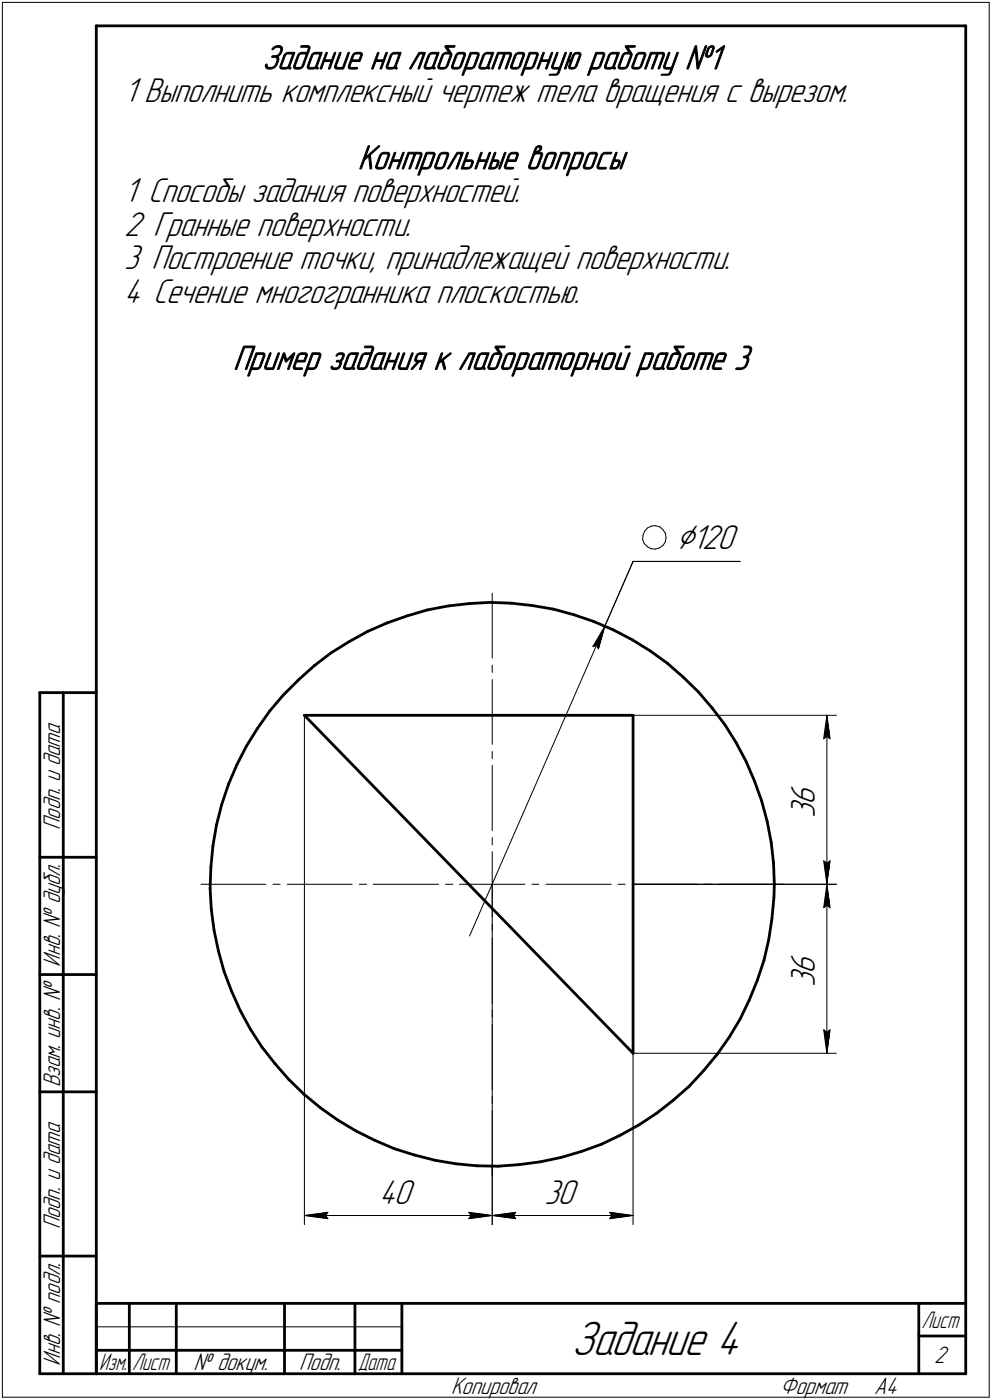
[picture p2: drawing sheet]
<svg xmlns="http://www.w3.org/2000/svg" width="211mm" height="298mm" viewBox="0 0 211 298" stroke-linecap="round" stroke-linejoin="round" font-family="sans-serif">
<g fill="#fff" stroke="#fff" stroke-width=".21">
<path d="M55.8 9.2h98.9zM55.8 9.3h98.9zM55.8 9.4h98.9zM55.8 9.5h98.9zM55.8 9.6h98.9zM55.8 9.7h98.9zM55.8 9.7h98.9zM55.8 9.8h98.9zM55.8 9.9h98.9zM55.8 10h98.9zM55.8 10.1h98.9zM55.8 10.2h98.9zM55.8 10.2h98.9zM55.8 10.3h98.9zM55.8 10.4h98.9zM55.8 10.5h98.9zM55.8 10.6h98.9zM55.8 10.7h98.9zM55.8 10.8h98.9zM55.8 10.8h98.9zM55.8 10.9h98.9zM55.8 11h98.9zM55.8 11.1h98.9zM55.8 11.2h98.9zM55.8 11.3h98.9zM55.8 11.3h98.9zM55.8 11.4h98.9zM55.8 11.5h98.9zM55.8 11.6h98.9zM55.8 11.7h98.9zM55.8 11.8h98.9zM55.8 11.9h98.9zM55.8 11.9h98.9zM55.8 12h98.9zM55.8 12.1h98.9zM55.8 12.2h98.9zM55.8 12.3h98.9zM55.8 12.4h98.9zM55.8 12.4h98.9zM55.8 12.5h98.9zM55.8 12.6h98.9zM55.8 12.7h98.9zM55.8 12.8h98.9zM55.8 12.9h98.9zM55.8 13h98.9zM55.8 13h98.9zM55.8 13.1h98.9zM55.8 13.2h98.9zM55.8 13.3h98.9zM55.8 13.4h98.9zM55.8 13.5h98.9zM55.8 13.5h98.9zM55.8 13.6h98.9zM55.8 13.7h98.9zM55.8 13.8h98.9zM55.8 13.9h98.9zM55.8 14h98.9zM55.8 14.1h98.9zM55.8 14.1h98.9zM55.8 14.2h98.9zM55.8 14.3h98.9zM55.8 14.4h98.9zM55.8 14.5h98.9zM55.8 14.6h98.9zM55.8 14.6h98.9zM55.8 14.7h98.9zM55.8 14.8h98.9zM55.8 14.9h98.9zM55.8 15h98.9zM55.8 15.1h98.9zM55.8 15.2h98.9zM55.8 15.2h98.9zM55.8 15.3h98.9zM55.8 15.4h98.9zM55.8 15.5h98.9zM55.8 15.6h98.9zM55.8 15.7h98.9zM55.8 15.7h98.9zM55.8 15.8h98.9zM55.8 15.9h98.9zM55.8 16h98.9zM55.8 16.1h98.9zM55.8 16.2h98.9z"/>
<path d="M26.4 16.3h157.7zM26.4 16.3h157.7zM26.4 16.4h157.7zM26.4 16.5h157.7zM26.4 16.6h157.7zM26.4 16.7h157.7zM26.4 16.8h157.7zM26.4 16.8h157.7zM26.4 16.9h157.7zM26.4 17h157.7zM26.4 17.1h157.7zM26.4 17.2h157.7zM26.4 17.3h157.7zM26.4 17.4h157.7zM26.4 17.4h157.7zM26.4 17.5h157.7zM26.4 17.6h157.7zM26.4 17.7h157.7zM26.4 17.8h157.7zM26.4 17.9h157.7zM26.4 17.9h157.7zM26.4 18h157.7zM26.4 18.1h157.7zM26.4 18.2h157.7zM26.4 18.3h157.7zM26.4 18.4h157.7zM26.4 18.5h157.7zM26.4 18.5h157.7zM26.4 18.6h157.7zM26.4 18.7h157.7zM26.4 18.8h157.7zM26.4 18.9h157.7zM26.4 19h157.7zM26.4 19h157.7zM26.4 19.1h157.7zM26.4 19.2h157.7zM26.4 19.3h157.7zM26.4 19.4h157.7zM26.4 19.5h157.7zM26.4 19.6h157.7zM26.4 19.6h157.7zM26.4 19.7h157.7zM26.4 19.8h157.7zM26.4 19.9h157.7zM26.4 20h157.7zM26.4 20.1h157.7zM26.4 20.2h157.7zM26.4 20.2h157.7zM26.4 20.3h157.7zM26.4 20.4h157.7zM26.4 20.5h157.7zM26.4 20.6h157.7zM26.4 20.7h157.7zM26.4 20.7h157.7zM26.4 20.8h157.7zM26.4 20.9h157.7zM26.4 21h157.7zM26.4 21.1h157.7zM26.4 21.2h157.7zM26.4 21.3h157.7zM26.4 21.3h157.7zM26.4 21.4h157.7zM26.4 21.5h157.7zM26.4 21.6h157.7zM26.4 21.7h157.7zM26.4 21.8h157.7zM26.4 21.8h157.7zM26.4 21.9h157.7zM26.4 22h157.7zM26.4 22.1h157.7zM26.4 22.2h157.7zM26.4 22.3h157.7zM26.4 22.4h157.7zM26.4 22.4h157.7zM26.4 22.5h157.7zM26.4 22.6h157.7zM26.4 22.7h157.7zM26.4 22.8h157.7zM26.4 22.9h157.7zM26.4 22.9h157.7zM26.4 23h157.7zM26.4 23.1h157.7zM26.4 23.2h157.7zM26.4 23.3h157.7z"/>
<path d="M76.2 30.5h58.2zM76.2 30.6h58.2zM76.2 30.6h58.2zM76.2 30.7h58.2zM76.2 30.8h58.2zM76.2 30.9h58.2zM76.2 31h58.2zM76.2 31.1h58.2zM76.2 31.2h58.2zM76.2 31.2h58.2zM76.2 31.3h58.2zM76.2 31.4h58.2zM76.2 31.5h58.2zM76.2 31.6h58.2zM76.2 31.7h58.2zM76.2 31.7h58.2zM76.2 31.8h58.2zM76.2 31.9h58.2zM76.2 32h58.2zM76.2 32.1h58.2zM76.2 32.2h58.2zM76.2 32.3h58.2zM76.2 32.3h58.2zM76.2 32.4h58.2zM76.2 32.5h58.2zM76.2 32.6h58.2zM76.2 32.7h58.2zM76.2 32.8h58.2zM76.2 32.9h58.2zM76.2 32.9h58.2zM76.2 33h58.2zM76.2 33.1h58.2zM76.2 33.2h58.2zM76.2 33.3h58.2zM76.2 33.4h58.2zM76.2 33.4h58.2zM76.2 33.5h58.2zM76.2 33.6h58.2zM76.2 33.7h58.2zM76.2 33.8h58.2zM76.2 33.9h58.2zM76.2 34h58.2zM76.2 34h58.2zM76.2 34.1h58.2zM76.2 34.2h58.2zM76.2 34.3h58.2zM76.2 34.4h58.2zM76.2 34.5h58.2zM76.2 34.5h58.2zM76.2 34.6h58.2zM76.2 34.7h58.2zM76.2 34.8h58.2zM76.2 34.9h58.2zM76.2 35h58.2zM76.2 35.1h58.2zM76.2 35.1h58.2zM76.2 35.2h58.2zM76.2 35.3h58.2zM76.2 35.4h58.2zM76.2 35.5h58.2zM76.2 35.6h58.2zM76.2 35.6h58.2zM76.2 35.7h58.2zM76.2 35.8h58.2zM76.2 35.9h58.2zM76.2 36h58.2zM76.2 36.1h58.2zM76.2 36.2h58.2zM76.2 36.2h58.2zM76.2 36.3h58.2zM76.2 36.4h58.2zM76.2 36.5h58.2zM76.2 36.6h58.2zM76.2 36.7h58.2zM76.2 36.7h58.2zM76.2 36.8h58.2zM76.2 36.9h58.2zM76.2 37h58.2zM76.2 37.1h58.2zM76.2 37.2h58.2zM76.2 37.3h58.2zM76.2 37.3h58.2zM76.2 37.4h58.2z"/>
<path d="M26.4 37.5h84zM26.4 37.6h84zM26.4 37.7h84zM26.4 37.8h84zM26.4 37.8h84zM26.4 37.9h84zM26.4 38h84zM26.4 38.1h84zM26.4 38.2h84zM26.4 38.3h84zM26.4 38.4h84zM26.4 38.4h84zM26.4 38.5h84zM26.4 38.6h84zM26.4 38.7h84zM26.4 38.8h84zM26.4 38.9h84zM26.4 38.9h84zM26.4 39h84zM26.4 39.1h84zM26.4 39.2h84zM26.4 39.3h84zM26.4 39.4h84zM26.4 39.5h84zM26.4 39.5h84zM26.4 39.6h84zM26.4 39.7h84zM26.4 39.8h84zM26.4 39.9h84zM26.4 40h84zM26.4 40h84zM26.4 40.1h84zM26.4 40.2h84zM26.4 40.3h84zM26.4 40.4h84zM26.4 40.5h84zM26.4 40.6h84zM26.4 40.6h84zM26.4 40.7h84zM26.4 40.8h84zM26.4 40.9h84zM26.4 41h84zM26.4 41.1h84zM26.4 41.1h84zM26.4 41.2h84zM26.4 41.3h84zM26.4 41.4h84zM26.4 41.5h84zM26.4 41.6h84zM26.4 41.7h84zM26.4 41.7h84zM26.4 41.8h84zM26.4 41.9h84zM26.4 42h84zM26.4 42.1h84zM26.4 42.2h84zM26.4 42.2h84zM26.4 42.3h84zM26.4 42.4h84zM26.4 42.5h84zM26.4 42.6h84zM26.4 42.7h84zM26.4 42.8h84zM26.4 42.8h84zM26.4 42.9h84zM26.4 43h84zM26.4 43.1h84zM26.4 43.2h84zM26.4 43.3h84zM26.4 43.3h84zM26.4 43.4h84zM26.4 43.5h84zM26.4 43.6h84zM26.4 43.7h84zM26.4 43.8h84zM26.4 43.9h84zM26.4 43.9h84zM26.4 44h84zM26.4 44.1h84zM26.4 44.2h84zM26.4 44.3h84zM26.4 44.4h84zM26.4 44.4h84zM26.4 44.5h84z"/>
<path d="M26.4 44.6h60.8zM26.4 44.7h60.8zM26.4 44.8h60.8zM26.4 44.9h60.8zM26.4 45h60.8zM26.4 45h60.8zM26.4 45.1h60.8zM26.4 45.2h60.8zM26.4 45.3h60.8zM26.4 45.4h60.8zM26.4 45.5h60.8zM26.4 45.6h60.8zM26.4 45.6h60.8zM26.4 45.7h60.8zM26.4 45.8h60.8zM26.4 45.9h60.8zM26.4 46h60.8zM26.4 46.1h60.8zM26.4 46.1h60.8zM26.4 46.2h60.8zM26.4 46.3h60.8zM26.4 46.4h60.8zM26.4 46.5h60.8zM26.4 46.6h60.8zM26.4 46.7h60.8zM26.4 46.7h60.8zM26.4 46.8h60.8zM26.4 46.9h60.8zM26.4 47h60.8zM26.4 47.1h60.8zM26.4 47.2h60.8zM26.4 47.2h60.8zM26.4 47.3h60.8zM26.4 47.4h60.8zM26.4 47.5h60.8zM26.4 47.6h60.8zM26.4 47.7h60.8zM26.4 47.8h60.8zM26.4 47.8h60.8zM26.4 47.9h60.8zM26.4 48h60.8zM26.4 48.1h60.8zM26.4 48.2h60.8zM26.4 48.3h60.8zM26.4 48.3h60.8zM26.4 48.4h60.8zM26.4 48.5h60.8zM26.4 48.6h60.8zM26.4 48.7h60.8zM26.4 48.8h60.8zM26.4 48.9h60.8zM26.4 48.9h60.8zM26.4 49h60.8zM26.4 49.1h60.8zM26.4 49.2h60.8zM26.4 49.3h60.8zM26.4 49.4h60.8zM26.4 49.4h60.8zM26.4 49.5h60.8zM26.4 49.6h60.8zM26.4 49.7h60.8zM26.4 49.8h60.8zM26.4 49.9h60.8zM26.4 50h60.8zM26.4 50h60.8zM26.4 50.1h60.8zM26.4 50.2h60.8zM26.4 50.3h60.8zM26.4 50.4h60.8zM26.4 50.5h60.8zM26.4 50.5h60.8zM26.4 50.6h60.8zM26.4 50.7h60.8zM26.4 50.8h60.8zM26.4 50.9h60.8zM26.4 51h60.8zM26.4 51.1h60.8zM26.4 51.1h60.8zM26.4 51.2h60.8zM26.4 51.3h60.8zM26.4 51.4h60.8zM26.4 51.5h60.8zM26.4 51.6h60.8zM26.4 51.6h60.8zM26.4 51.7h60.8z"/>
<path d="M26.4 51.8h128.7zM26.4 51.9h128.7zM26.4 52h128.7zM26.4 52.1h128.7zM26.4 52.2h128.7zM26.4 52.2h128.7zM26.4 52.3h128.7zM26.4 52.4h128.7zM26.4 52.5h128.7zM26.4 52.6h128.7zM26.4 52.7h128.7zM26.4 52.7h128.7zM26.4 52.8h128.7zM26.4 52.9h128.7zM26.4 53h128.7zM26.4 53.1h128.7zM26.4 53.2h128.7zM26.4 53.3h128.7zM26.4 53.3h128.7zM26.4 53.4h128.7zM26.4 53.5h128.7zM26.4 53.6h128.7zM26.4 53.7h128.7zM26.4 53.8h128.7zM26.4 53.8h128.7zM26.4 53.9h128.7zM26.4 54h128.7zM26.4 54.1h128.7zM26.4 54.2h128.7zM26.4 54.3h128.7zM26.4 54.4h128.7zM26.4 54.4h128.7zM26.4 54.5h128.7zM26.4 54.6h128.7zM26.4 54.7h128.7zM26.4 54.8h128.7zM26.4 54.9h128.7zM26.4 54.9h128.7zM26.4 55h128.7zM26.4 55.1h128.7zM26.4 55.2h128.7zM26.4 55.3h128.7zM26.4 55.4h128.7zM26.4 55.5h128.7zM26.4 55.5h128.7zM26.4 55.6h128.7zM26.4 55.7h128.7zM26.4 55.8h128.7zM26.4 55.9h128.7zM26.4 56h128.7zM26.4 56h128.7zM26.4 56.1h128.7zM26.4 56.2h128.7zM26.4 56.3h128.7zM26.4 56.4h128.7zM26.4 56.5h128.7zM26.4 56.6h128.7zM26.4 56.6h128.7zM26.4 56.7h128.7zM26.4 56.8h128.7zM26.4 56.9h128.7zM26.4 57h128.7zM26.4 57.1h128.7zM26.4 57.1h128.7zM26.4 57.2h128.7zM26.4 57.3h128.7zM26.4 57.4h128.7zM26.4 57.5h128.7zM26.4 57.6h128.7zM26.4 57.7h128.7zM26.4 57.7h128.7zM26.4 57.8h128.7zM26.4 57.9h128.7zM26.4 58h128.7zM26.4 58.1h128.7zM26.4 58.2h128.7zM26.4 58.3h128.7zM26.4 58.3h128.7zM26.4 58.4h128.7zM26.4 58.5h128.7zM26.4 58.6h128.7zM26.4 58.7h128.7zM26.4 58.8h128.7zM26.4 58.8h128.7z"/>
<path d="M26.4 58.9h96.7zM26.4 59h96.7zM26.4 59.1h96.7zM26.4 59.2h96.7zM26.4 59.3h96.7zM26.4 59.4h96.7zM26.4 59.4h96.7zM26.4 59.5h96.7zM26.4 59.6h96.7zM26.4 59.7h96.7zM26.4 59.8h96.7zM26.4 59.9h96.7zM26.4 59.9h96.7zM26.4 60h96.7zM26.4 60.1h96.7zM26.4 60.2h96.7zM26.4 60.3h96.7zM26.4 60.4h96.7zM26.4 60.5h96.7zM26.4 60.5h96.7zM26.4 60.6h96.7zM26.4 60.7h96.7zM26.4 60.8h96.7zM26.4 60.9h96.7zM26.4 61h96.7zM26.4 61h96.7zM26.4 61.1h96.7zM26.4 61.2h96.7zM26.4 61.3h96.7zM26.4 61.4h96.7zM26.4 61.5h96.7zM26.4 61.6h96.7zM26.4 61.6h96.7zM26.4 61.7h96.7zM26.4 61.8h96.7zM26.4 61.9h96.7zM26.4 62h96.7zM26.4 62.1h96.7zM26.4 62.1h96.7zM26.4 62.2h96.7zM26.4 62.3h96.7zM26.4 62.4h96.7zM26.4 62.5h96.7zM26.4 62.6h96.7zM26.4 62.7h96.7zM26.4 62.7h96.7zM26.4 62.8h96.7zM26.4 62.9h96.7zM26.4 63h96.7zM26.4 63.1h96.7zM26.4 63.2h96.7zM26.4 63.2h96.7zM26.4 63.3h96.7zM26.4 63.4h96.7zM26.4 63.5h96.7zM26.4 63.6h96.7zM26.4 63.7h96.7zM26.4 63.8h96.7zM26.4 63.8h96.7zM26.4 63.9h96.7zM26.4 64h96.7zM26.4 64.1h96.7zM26.4 64.2h96.7zM26.4 64.3h96.7zM26.4 64.3h96.7zM26.4 64.4h96.7zM26.4 64.5h96.7zM26.4 64.6h96.7zM26.4 64.7h96.7zM26.4 64.8h96.7zM26.4 64.9h96.7zM26.4 64.9h96.7zM26.4 65h96.7zM26.4 65.1h96.7zM26.4 65.2h96.7zM26.4 65.3h96.7zM26.4 65.4h96.7zM26.4 65.4h96.7zM26.4 65.5h96.7zM26.4 65.6h96.7zM26.4 65.7h96.7zM26.4 65.8h96.7zM26.4 65.9h96.7zM26.4 66h96.7z"/>
<path d="M49.6 73.2h111.3zM49.6 73.2h111.3zM49.6 73.3h111.3zM49.6 73.4h111.3zM49.6 73.5h111.3zM49.6 73.6h111.3zM49.6 73.7h111.3zM49.6 73.7h111.3zM49.6 73.8h111.3zM49.6 73.9h111.3zM49.6 74h111.3zM49.6 74.1h111.3zM49.6 74.2h111.3zM49.6 74.3h111.3zM49.6 74.3h111.3zM49.6 74.4h111.3zM49.6 74.5h111.3zM49.6 74.6h111.3zM49.6 74.7h111.3zM49.6 74.8h111.3zM49.6 74.8h111.3zM49.6 74.9h111.3zM49.6 75h111.3zM49.6 75.1h111.3zM49.6 75.2h111.3zM49.6 75.3h111.3zM49.6 75.4h111.3zM49.6 75.4h111.3zM49.6 75.5h111.3zM49.6 75.6h111.3zM49.6 75.7h111.3zM49.6 75.8h111.3zM49.6 75.9h111.3zM49.6 75.9h111.3zM49.6 76h111.3zM49.6 76.1h111.3zM49.6 76.2h111.3zM49.6 76.3h111.3zM49.6 76.4h111.3zM49.6 76.5h111.3zM49.6 76.5h111.3zM49.6 76.6h111.3zM49.6 76.7h111.3zM49.6 76.8h111.3zM49.6 76.9h111.3zM49.6 77h111.3zM49.6 77h111.3zM49.6 77.1h111.3zM49.6 77.2h111.3zM49.6 77.3h111.3zM49.6 77.4h111.3zM49.6 77.5h111.3zM49.6 77.6h111.3zM49.6 77.6h111.3zM49.6 77.7h111.3zM49.6 77.8h111.3zM49.6 77.9h111.3zM49.6 78h111.3zM49.6 78.1h111.3zM49.6 78.1h111.3zM49.6 78.2h111.3zM49.6 78.3h111.3zM49.6 78.4h111.3zM49.6 78.5h111.3zM49.6 78.6h111.3zM49.6 78.7h111.3zM49.6 78.7h111.3zM49.6 78.8h111.3zM49.6 78.9h111.3zM49.6 79h111.3zM49.6 79.1h111.3zM49.6 79.2h111.3zM49.6 79.2h111.3zM49.6 79.3h111.3zM49.6 79.4h111.3zM49.6 79.5h111.3zM49.6 79.6h111.3zM49.6 79.7h111.3zM49.6 79.8h111.3zM49.6 79.8h111.3zM49.6 79.9h111.3zM49.6 80h111.3zM49.6 80.1h111.3z"/>
<path d="M128.5 133.5h.2zM128.4 133.6h.3zM128.4 133.7h.3zM128.3 133.8h.4zM128.2 133.9h.5zM128.1 133.9h.6zM128 134h.7zM127.9 134.1h.8zM127.8 134.2h.9zM127.8 134.3h.9zM127.7 134.4h1zM127.6 134.5h1.1zM127.5 134.5h1.2zM127.3 134.6h1.4zM127.3 134.7h1.4zM127.3 134.8h1.4zM127.3 134.9h1.4zM127.2 135h1.5zM127.1 135h1.6zM127.1 135.1h1.6zM127 135.2h1.7zM127 135.3h1.7zM126.9 135.4h1.8zM126.8 135.5h1.9zM126.8 135.6h1.8zM126.7 135.6h1.9zM126.7 135.7h1.9zM126.7 135.8h1.9zM126.6 135.9h1.9zM126.6 136h1.9zM126.5 136.1h2zM126.5 136.1h1.9zM126.4 136.2h2zM126.3 136.3h2.1zM126.3 136.4h2.1zM126.2 136.5h2.2zM126.2 136.6h2.2zM126.2 136.7h2.2zM126.1 136.7h2.2zM126.1 136.8h2.2zM126 136.9h2.3zM126 137h2.3zM125.9 137.1h2.3zM125.8 137.2h2.4zM125.8 137.2h2.4zM125.7 137.3h2.5zM125.7 137.4h2.4zM125.6 137.5h2.5zM125.6 137.6h2.5zM125.6 137.7h2.4zM125.5 137.8h2.5zM125.4 137.8h2.6zM125.6 137.9h2.4zM125.8 138h2.1zM126 138.1h1.9zM126.2 138.2h1.7zM126.3 138.3h1.5zM126.5 138.3h1.3zM126.7 138.4h1.1zM126.9 138.5h.9zM127.1 138.6h.7zM127.3 138.7h.5zM127.5 138.8h.3z"/>
<path d="M136.7 111.3h20.9zM136.7 111.3h20.9zM136.7 111.4h20.9zM136.7 111.5h20.9zM136.7 111.6h20.9zM136.7 111.7h20.9zM136.7 111.8h20.9zM136.7 111.8h20.9zM136.7 111.9h20.9zM136.7 112h20.9zM136.7 112.1h20.9zM136.7 112.2h20.9zM136.7 112.3h20.9zM136.7 112.4h20.9zM136.7 112.4h20.9zM136.7 112.5h20.9zM136.7 112.6h20.9zM136.7 112.7h20.9zM136.7 112.8h20.9zM136.7 112.9h20.9zM136.7 112.9h20.9zM136.7 113h20.9zM136.7 113.1h20.9zM136.7 113.2h20.9zM136.7 113.3h20.9zM136.7 113.4h20.9zM136.7 113.5h20.9zM136.7 113.5h20.9zM136.7 113.6h20.9zM136.7 113.7h20.9zM136.7 113.8h20.9zM136.7 113.9h20.9zM136.7 114h20.9zM136.7 114h20.9zM136.7 114.1h20.9zM136.7 114.2h20.9zM136.7 114.3h20.9zM136.7 114.4h20.9zM136.7 114.5h20.9zM136.7 114.6h20.9zM136.7 114.6h20.9zM136.7 114.7h20.9zM136.7 114.8h20.9zM136.7 114.9h20.9zM136.7 115h20.9zM136.7 115.1h20.9zM136.7 115.1h20.9zM136.7 115.2h20.9zM136.7 115.3h20.9zM136.7 115.4h20.9zM136.7 115.5h20.9zM136.7 115.6h20.9zM136.7 115.7h20.9zM136.7 115.7h20.9zM136.7 115.8h20.9zM136.7 115.9h20.9zM136.7 116h20.9zM136.7 116.1h20.9zM136.7 116.2h20.9zM136.7 116.2h20.9zM136.7 116.3h20.9zM136.7 116.4h20.9zM136.7 116.5h20.9zM136.7 116.6h20.9zM136.7 116.7h20.9zM136.7 116.8h20.9zM136.7 116.8h20.9zM136.7 116.9h20.9zM136.7 117h20.9zM136.7 117.1h20.9zM136.7 117.2h20.9zM136.7 117.3h20.9zM136.7 117.3h20.9zM136.7 117.4h20.9zM136.7 117.5h20.9zM136.7 117.6h20.9zM136.7 117.7h20.9zM136.7 117.8h20.9zM136.7 117.9h20.9zM136.7 117.9h20.9zM136.7 118h20.9zM136.7 118.1h20.9zM136.7 118.2h20.9zM136.7 118.3h20.9zM136.7 118.4h20.9zM136.7 118.4h20.9z"/>
<path d="M167.8 166.5h7.1zM167.8 166.5h7.1zM167.8 166.6h7.1zM167.8 166.7h7.1zM167.8 166.8h7.1zM167.8 166.9h7.1zM167.8 167h7.1zM167.8 167h7.1zM167.8 167.1h7.1zM167.8 167.2h7.1zM167.8 167.3h7.1zM167.8 167.4h7.1zM167.8 167.5h7.1zM167.8 167.6h7.1zM167.8 167.6h7.1zM167.8 167.7h7.1zM167.8 167.8h7.1zM167.8 167.9h7.1zM167.8 168h7.1zM167.8 168.1h7.1zM167.8 168.1h7.1zM167.8 168.2h7.1zM167.8 168.3h7.1zM167.8 168.4h7.1zM167.8 168.5h7.1zM167.8 168.6h7.1zM167.8 168.7h7.1zM167.8 168.7h7.1zM167.8 168.8h7.1zM167.8 168.9h7.1zM167.8 169h7.1zM167.8 169.1h7.1zM167.8 169.2h7.1zM167.8 169.2h7.1zM167.8 169.3h7.1zM167.8 169.4h7.1zM167.8 169.5h7.1zM167.8 169.6h7.1zM167.8 169.7h7.1zM167.8 169.8h7.1zM167.8 169.8h7.1zM167.8 169.9h7.1zM167.8 170h7.1zM167.8 170.1h7.1zM167.8 170.2h7.1zM167.8 170.3h7.1zM167.8 170.3h7.1zM167.8 170.4h7.1zM167.8 170.5h7.1zM167.8 170.6h7.1zM167.8 170.7h7.1zM167.8 170.8h7.1zM167.8 170.9h7.1zM167.8 170.9h7.1zM167.8 171h7.1zM167.8 171.1h7.1zM167.8 171.2h7.1zM167.8 171.3h7.1zM167.8 171.4h7.1zM167.8 171.4h7.1zM167.8 171.5h7.1zM167.8 171.6h7.1zM167.8 171.7h7.1zM167.8 171.8h7.1zM167.8 171.9h7.1zM167.8 172h7.1zM167.8 172h7.1zM167.8 172.1h7.1zM167.8 172.2h7.1zM167.8 172.3h7.1zM167.8 172.4h7.1zM167.8 172.5h7.1zM167.8 172.6h7.1zM167.8 172.6h7.1zM167.8 172.7h7.1zM167.8 172.8h7.1zM167.8 172.9h7.1zM167.8 173h7.1zM167.8 173.1h7.1zM167.8 173.1h7.1zM167.8 173.2h7.1zM167.8 173.3h7.1zM167.8 173.4h7.1zM167.8 173.5h7.1zM167.8 173.6h7.1zM167.8 173.7h7.1zM167.8 173.7h7.1zM167.8 173.8h7.1zM167.8 173.9h7.1zM167.8 174h7.1zM167.8 174.1h7.1z"/>
<path d="M175.9 152.6h.2zM175.9 152.7h.2zM175.8 152.7h.4zM175.8 152.8h.4zM175.7 152.9h.5zM175.7 153h.6zM175.7 153.1h.6zM175.6 153.2h.8zM175.6 153.2h.8zM175.5 153.3h.9zM175.5 153.4h.9zM175.4 153.5h1zM175.4 153.6h1.1zM175.4 153.7h1.1zM175.3 153.8h1.3zM175.3 153.8h1.3zM175.3 153.9h1.4zM175.3 154h1.4zM175.2 154.1h1.5zM175.2 154.2h1.6zM175.2 154.3h1.6zM175.2 154.3h1.6zM175.2 154.4h1.6zM175.2 154.5h1.6zM175.2 154.6h1.6zM175.2 154.7h1.6zM175.1 154.8h1.7zM175.1 154.9h1.8zM175.1 154.9h1.8zM175.1 155h1.8zM175.1 155.1h1.8zM175.1 155.2h1.8zM175.1 155.3h1.8zM175 155.4h1.9zM175 155.4h1.9zM175 155.5h1.9zM175 155.6h2zM175 155.7h2zM175 155.8h2zM175 155.9h2zM174.9 156h2.1zM174.9 156h2.1zM174.9 156.1h2.1zM174.9 156.2h2.1zM174.9 156.3h2.1zM174.9 156.4h2.1zM174.9 156.5h2.1zM174.9 156.5h2.1zM174.8 156.6h2.2zM174.8 156.7h2.2zM174.8 156.8h2.2zM174.8 156.9h2.2zM174.8 157h2.2zM174.8 157.1h2.2zM174.8 157.1h2.3zM174.8 157.2h2.3zM174.8 157.3h2.3zM174.8 157.4h2.3zM174.8 157.5h2.3zM174.8 157.6h2.3zM174.8 157.6h2.3zM174.8 157.7h2.3z"/>
<path d="M174.7 182.8h2.4zM174.8 182.9h2.3zM174.8 183h2.3zM174.8 183h2.3zM174.8 183.1h2.3zM174.8 183.2h2.3zM174.8 183.3h2.3zM174.8 183.4h2.3zM174.8 183.5h2.3zM174.8 183.6h2.2zM174.8 183.6h2.2zM174.8 183.7h2.2zM174.8 183.8h2.2zM174.8 183.9h2.2zM174.8 184h2.2zM174.9 184.1h2.1zM174.9 184.1h2.1zM174.9 184.2h2.1zM174.9 184.3h2.1zM174.9 184.4h2.1zM174.9 184.5h2.1zM174.9 184.6h2.1zM174.9 184.7h2.1zM175 184.7h2zM175 184.8h2zM175 184.9h2zM175 185h2zM175 185.1h1.9zM175 185.2h1.9zM175 185.3h1.9zM175.1 185.3h1.8zM175.1 185.4h1.8zM175.1 185.5h1.8zM175.1 185.6h1.8zM175.1 185.7h1.8zM175.1 185.8h1.8zM175.1 185.8h1.7zM175.2 185.9h1.6zM175.2 186h1.6zM175.2 186.1h1.6zM175.2 186.2h1.6zM175.2 186.3h1.6zM175.2 186.4h1.6zM175.2 186.4h1.6zM175.2 186.5h1.5zM175.3 186.6h1.4zM175.3 186.7h1.4zM175.3 186.8h1.3zM175.3 186.9h1.3zM175.4 186.9h1.1zM175.4 187h1.1zM175.4 187.1h1zM175.5 187.2h.9zM175.5 187.3h.9zM175.6 187.4h.8zM175.6 187.5h.8zM175.7 187.5h.6zM175.7 187.6h.6zM175.7 187.7h.5zM175.8 187.8h.4zM175.8 187.9h.4zM175.9 188h.2zM175.9 188h.2z"/>
<path d="M115.8 250.7h7.8zM115.8 250.8h7.8zM115.8 250.9h7.8zM115.8 251h7.8zM115.8 251h7.8zM115.8 251.1h7.8zM115.8 251.2h7.8zM115.8 251.3h7.8zM115.8 251.4h7.8zM115.8 251.5h7.8zM115.8 251.5h7.8zM115.8 251.6h7.8zM115.8 251.7h7.8zM115.8 251.8h7.8zM115.8 251.9h7.8zM115.8 252h7.8zM115.8 252.1h7.8zM115.8 252.1h7.8zM115.8 252.2h7.8zM115.8 252.3h7.8zM115.8 252.4h7.8zM115.8 252.5h7.8zM115.8 252.6h7.8zM115.8 252.6h7.8zM115.8 252.7h7.8zM115.8 252.8h7.8zM115.8 252.9h7.8zM115.8 253h7.8zM115.8 253.1h7.8zM115.8 253.2h7.8zM115.8 253.2h7.8zM115.8 253.3h7.8zM115.8 253.4h7.8zM115.8 253.5h7.8zM115.8 253.6h7.8zM115.8 253.7h7.8zM115.8 253.7h7.8zM115.8 253.8h7.8zM115.8 253.9h7.8zM115.8 254h7.8zM115.8 254.1h7.8zM115.8 254.2h7.8zM115.8 254.3h7.8zM115.8 254.3h7.8zM115.8 254.4h7.8zM115.8 254.5h7.8zM115.8 254.6h7.8zM115.8 254.7h7.8zM115.8 254.8h7.8zM115.8 254.8h7.8zM115.8 254.9h7.8zM115.8 255h7.8zM115.8 255.1h7.8zM115.8 255.2h7.8zM115.8 255.3h7.8zM115.8 255.4h7.8zM115.8 255.4h7.8zM115.8 255.5h7.8zM115.8 255.6h7.8zM115.8 255.7h7.8zM115.8 255.8h7.8zM115.8 255.9h7.8zM115.8 255.9h7.8zM115.8 256h7.8zM115.8 256.1h7.8zM115.8 256.2h7.8zM115.8 256.3h7.8zM115.8 256.4h7.8zM115.8 256.5h7.8zM115.8 256.5h7.8zM115.8 256.6h7.8zM115.8 256.7h7.8zM115.8 256.8h7.8zM115.8 256.9h7.8zM115.8 257h7.8zM115.8 257h7.8zM115.8 257.1h7.8zM115.8 257.2h7.8zM115.8 257.3h7.8zM115.8 257.4h7.8zM115.8 257.5h7.8zM115.8 257.6h7.8zM115.8 257.6h7.8zM115.8 257.7h7.8z"/>
<path d="M109.6 257.6h.6zM109.1 257.7h1.1zM108.4 257.8h1.8zM107.8 257.9h2.4zM107.2 258h3zM106.5 258.1h3.7zM106.3 258.1h3.9zM106.2 258.2h4zM105.9 258.3h4.3zM105.7 258.4h4.5zM105.6 258.5h4.6zM105.3 258.6h4.9zM105.2 258.7h5zM105 258.7h5.2zM104.7 258.8h5.5zM105 258.9h5.2zM105.2 259h5zM105.3 259.1h4.9zM105.6 259.2h4.6zM105.7 259.2h4.5zM105.9 259.3h4.3zM106.2 259.4h4zM106.3 259.5h3.9zM106.5 259.6h3.7zM107.3 259.7h2.9zM108 259.8h2.2zM108.8 259.8h1.4zM109.6 259.9h.6z"/>
<path d="M129.2 257.6h.7zM129.2 257.7h1.3zM129.2 257.8h1.9zM129.2 257.9h2.5zM129.2 258h3.1zM129.2 258.1h3.7zM129.2 258.1h4zM129.2 258.2h4.1zM129.2 258.3h4.3zM129.2 258.4h4.6zM129.2 258.5h4.7zM129.2 258.6h4.9zM129.2 258.7h5.2zM129.2 258.7h5.3zM129.2 258.8h5.5zM129.2 258.9h5.3zM129.2 259h5.2zM129.2 259.1h4.9zM129.2 259.2h4.7zM129.2 259.2h4.6zM129.2 259.3h4.3zM129.2 259.4h4.1zM129.2 259.5h4zM129.2 259.6h3.7zM129.2 259.7h3zM129.2 259.8h2.3zM129.2 259.8h1.5zM129.2 259.9h.8z"/>
<path d="M167.8 202.4h7.1zM167.8 202.5h7.1zM167.8 202.6h7.1zM167.8 202.7h7.1zM167.8 202.8h7.1zM167.8 202.9h7.1zM167.8 202.9h7.1zM167.8 203h7.1zM167.8 203.1h7.1zM167.8 203.2h7.1zM167.8 203.3h7.1zM167.8 203.4h7.1zM167.8 203.5h7.1zM167.8 203.5h7.1zM167.8 203.6h7.1zM167.8 203.7h7.1zM167.8 203.8h7.1zM167.8 203.9h7.1zM167.8 204h7.1zM167.8 204h7.1zM167.8 204.1h7.1zM167.8 204.2h7.1zM167.8 204.3h7.1zM167.8 204.4h7.1zM167.8 204.5h7.1zM167.8 204.6h7.1zM167.8 204.6h7.1zM167.8 204.7h7.1zM167.8 204.8h7.1zM167.8 204.9h7.1zM167.8 205h7.1zM167.8 205.1h7.1zM167.8 205.1h7.1zM167.8 205.2h7.1zM167.8 205.3h7.1zM167.8 205.4h7.1zM167.8 205.5h7.1zM167.8 205.6h7.1zM167.8 205.7h7.1zM167.8 205.7h7.1zM167.8 205.8h7.1zM167.8 205.9h7.1zM167.8 206h7.1zM167.8 206.1h7.1zM167.8 206.2h7.1zM167.8 206.2h7.1zM167.8 206.3h7.1zM167.8 206.4h7.1zM167.8 206.5h7.1zM167.8 206.6h7.1zM167.8 206.7h7.1zM167.8 206.8h7.1zM167.8 206.8h7.1zM167.8 206.9h7.1zM167.8 207h7.1zM167.8 207.1h7.1zM167.8 207.2h7.1zM167.8 207.3h7.1zM167.8 207.3h7.1zM167.8 207.4h7.1zM167.8 207.5h7.1zM167.8 207.6h7.1zM167.8 207.7h7.1zM167.8 207.8h7.1zM167.8 207.9h7.1zM167.8 207.9h7.1zM167.8 208h7.1zM167.8 208.1h7.1zM167.8 208.2h7.1zM167.8 208.3h7.1zM167.8 208.4h7.1zM167.8 208.4h7.1zM167.8 208.5h7.1zM167.8 208.6h7.1zM167.8 208.7h7.1zM167.8 208.8h7.1zM167.8 208.9h7.1zM167.8 209h7.1zM167.8 209h7.1zM167.8 209.1h7.1zM167.8 209.2h7.1zM167.8 209.3h7.1zM167.8 209.4h7.1zM167.8 209.5h7.1zM167.8 209.5h7.1zM167.8 209.6h7.1zM167.8 209.7h7.1zM167.8 209.8h7.1zM167.8 209.9h7.1zM167.8 210h7.1zM167.8 210.1h7.1zM167.8 210.1h7.1z"/>
<path d="M175.9 188.6h.2zM175.9 188.6h.2zM175.8 188.7h.4zM175.8 188.8h.4zM175.7 188.9h.5zM175.7 189h.6zM175.7 189.1h.6zM175.6 189.1h.8zM175.6 189.2h.8zM175.5 189.3h.9zM175.5 189.4h.9zM175.4 189.5h1zM175.4 189.6h1.1zM175.4 189.7h1.1zM175.3 189.7h1.3zM175.3 189.8h1.3zM175.3 189.9h1.4zM175.3 190h1.4zM175.2 190.1h1.5zM175.2 190.2h1.6zM175.2 190.2h1.6zM175.2 190.3h1.6zM175.2 190.4h1.6zM175.2 190.5h1.6zM175.2 190.6h1.6zM175.2 190.7h1.6zM175.1 190.8h1.7zM175.1 190.8h1.8zM175.1 190.9h1.8zM175.1 191h1.8zM175.1 191.1h1.8zM175.1 191.2h1.8zM175.1 191.3h1.8zM175 191.3h1.9zM175 191.4h1.9zM175 191.5h1.9zM175 191.6h2zM175 191.7h2zM175 191.8h2zM175 191.9h2zM174.9 191.9h2.1zM174.9 192h2.1zM174.9 192.1h2.1zM174.9 192.2h2.1zM174.9 192.3h2.1zM174.9 192.4h2.1zM174.9 192.4h2.1zM174.9 192.5h2.1zM174.8 192.6h2.2zM174.8 192.7h2.2zM174.8 192.8h2.2zM174.8 192.9h2.2zM174.8 193h2.2zM174.8 193h2.2zM174.8 193.1h2.3zM174.8 193.2h2.3zM174.8 193.3h2.3zM174.8 193.4h2.3zM174.8 193.5h2.3zM174.8 193.5h2.3zM174.8 193.6h2.3zM174.8 193.7h2.3z"/>
<path d="M174.7 218.8h2.4zM174.8 218.9h2.3zM174.8 218.9h2.3zM174.8 219h2.3zM174.8 219.1h2.3zM174.8 219.2h2.3zM174.8 219.3h2.3zM174.8 219.4h2.3zM174.8 219.5h2.3zM174.8 219.5h2.2zM174.8 219.6h2.2zM174.8 219.7h2.2zM174.8 219.8h2.2zM174.8 219.9h2.2zM174.8 220h2.2zM174.9 220h2.1zM174.9 220.1h2.1zM174.9 220.2h2.1zM174.9 220.3h2.1zM174.9 220.4h2.1zM174.9 220.5h2.1zM174.9 220.6h2.1zM174.9 220.6h2.1zM175 220.7h2zM175 220.8h2zM175 220.9h2zM175 221h2zM175 221.1h1.9zM175 221.1h1.9zM175 221.2h1.9zM175.1 221.3h1.8zM175.1 221.4h1.8zM175.1 221.5h1.8zM175.1 221.6h1.8zM175.1 221.7h1.8zM175.1 221.7h1.8zM175.1 221.8h1.7zM175.2 221.9h1.6zM175.2 222h1.6zM175.2 222.1h1.6zM175.2 222.2h1.6zM175.2 222.2h1.6zM175.2 222.3h1.6zM175.2 222.4h1.6zM175.2 222.5h1.5zM175.3 222.6h1.4zM175.3 222.7h1.4zM175.3 222.8h1.3zM175.3 222.8h1.3zM175.4 222.9h1.1zM175.4 223h1.1zM175.4 223.1h1zM175.5 223.2h.9zM175.5 223.3h.9zM175.6 223.4h.8zM175.6 223.4h.8zM175.7 223.5h.6zM175.7 223.6h.6zM175.7 223.7h.5zM175.8 223.8h.4zM175.8 223.9h.4zM175.9 223.9h.2zM175.9 224h.2z"/>
<path d="M80.7 250.7h8.1zM80.7 250.8h8.1zM80.7 250.9h8.1zM80.7 251h8.1zM80.7 251h8.1zM80.7 251.1h8.1zM80.7 251.2h8.1zM80.7 251.3h8.1zM80.7 251.4h8.1zM80.7 251.5h8.1zM80.7 251.5h8.1zM80.7 251.6h8.1zM80.7 251.7h8.1zM80.7 251.8h8.1zM80.7 251.9h8.1zM80.7 252h8.1zM80.7 252.1h8.1zM80.7 252.1h8.1zM80.7 252.2h8.1zM80.7 252.3h8.1zM80.7 252.4h8.1zM80.7 252.5h8.1zM80.7 252.6h8.1zM80.7 252.6h8.1zM80.7 252.7h8.1zM80.7 252.8h8.1zM80.7 252.9h8.1zM80.7 253h8.1zM80.7 253.1h8.1zM80.7 253.2h8.1zM80.7 253.2h8.1zM80.7 253.3h8.1zM80.7 253.4h8.1zM80.7 253.5h8.1zM80.7 253.6h8.1zM80.7 253.7h8.1zM80.7 253.7h8.1zM80.7 253.8h8.1zM80.7 253.9h8.1zM80.7 254h8.1zM80.7 254.1h8.1zM80.7 254.2h8.1zM80.7 254.3h8.1zM80.7 254.3h8.1zM80.7 254.4h8.1zM80.7 254.5h8.1zM80.7 254.6h8.1zM80.7 254.7h8.1zM80.7 254.8h8.1zM80.7 254.8h8.1zM80.7 254.9h8.1zM80.7 255h8.1zM80.7 255.1h8.1zM80.7 255.2h8.1zM80.7 255.3h8.1zM80.7 255.4h8.1zM80.7 255.4h8.1zM80.7 255.5h8.1zM80.7 255.6h8.1zM80.7 255.7h8.1zM80.7 255.8h8.1zM80.7 255.9h8.1zM80.7 255.9h8.1zM80.7 256h8.1zM80.7 256.1h8.1zM80.7 256.2h8.1zM80.7 256.3h8.1zM80.7 256.4h8.1zM80.7 256.5h8.1zM80.7 256.5h8.1zM80.7 256.6h8.1zM80.7 256.7h8.1zM80.7 256.8h8.1zM80.7 256.9h8.1zM80.7 257h8.1zM80.7 257h8.1zM80.7 257.1h8.1zM80.7 257.2h8.1zM80.7 257.3h8.1zM80.7 257.4h8.1zM80.7 257.5h8.1zM80.7 257.6h8.1zM80.7 257.6h8.1zM80.7 257.7h8.1z"/>
<path d="M99.2 257.6h.7zM99.2 257.7h1.3zM99.2 257.8h1.9zM99.2 257.9h2.6zM99.2 258h3.2zM99.2 258.1h3.8zM99.2 258.1h4zM99.2 258.2h4.2zM99.2 258.3h4.3zM99.2 258.4h4.6zM99.2 258.5h4.8zM99.2 258.6h4.9zM99.2 258.7h5.2zM99.2 258.7h5.4zM99.2 258.8h5.5zM99.2 258.9h5.4zM99.2 259h5.2zM99.2 259.1h4.9zM99.2 259.2h4.8zM99.2 259.2h4.6zM99.2 259.3h4.3zM99.2 259.4h4.2zM99.2 259.5h4zM99.2 259.6h3.8zM99.2 259.7h3.1zM99.2 259.8h2.3zM99.2 259.8h1.6zM99.2 259.9h.8z"/>
<path d="M69.7 257.6h.6zM69.1 257.7h1.2zM68.4 257.8h1.9zM67.8 257.9h2.5zM67.2 258h3.1zM66.5 258.1h3.8zM66.4 258.1h3.9zM66.2 258.2h4.1zM66 258.3h4.3zM65.8 258.4h4.5zM65.6 258.5h4.7zM65.4 258.6h4.9zM65.2 258.7h5.1zM65 258.7h5.3zM64.8 258.8h5.5zM65 258.9h5.3zM65.2 259h5.1zM65.4 259.1h4.9zM65.6 259.2h4.7zM65.8 259.2h4.5zM66 259.3h4.3zM66.2 259.4h4.1zM66.4 259.5h3.9zM66.5 259.6h3.8zM67.3 259.7h3zM68.1 259.8h2.2zM68.8 259.8h1.5zM69.6 259.9h.7z"/>
</g>
<g fill="none" stroke="#000" stroke-width=".59">
<path d="M20.5 5.5v287zM20.5 5.5h185zM205.5 5.5v287zM70.4 139l3.9-2.3zM74.3 136.7l3.9-2.2zM78.2 134.5l4.1-1.8zM82.3 132.7l4.3-1.6zM86.6 131.1l4.3-1.2zM90.9 129.9l4.4-.9zM95.3 129l4.5-.5zM99.8 128.5l4.5-.2zM104.3 128.3l4.5 .1z"/>
<path d="M108.8 128.4l4.5 .5zM113.3 128.9l4.5 .8zM117.8 129.7l4.3 1.2zM122.1 130.9l4.2 1.4zM126.3 132.3l4.2 1.8zM130.5 134.1l4 2.1zM134.5 136.2l3.8 2.4zM138.3 138.6l3.7 2.6zM8.5 147.5v145zM8.5 147.5h12zM13.5 147.5v145zM52.4 158.9l-2 4z"/>
<path d="M54.8 155.1l-2.4 3.8zM57.4 151.4l-2.6 3.7zM60.3 148l-2.9 3.4zM63.5 144.8l3.4-3.1zM63.5 144.8l-3.2 3.2zM64.8 152.3h69.9zM64.8 152.3l69.9 72zM66.9 141.7l3.5-2.7zM134.7 152.3v72zM142 141.2l3.4 3zM145.4 144.2l3.2 3.1zM148.6 147.3l3 3.5z"/>
<path d="M151.6 150.8l2.7 3.5zM154.3 154.3l2.3 3.9zM156.6 158.2l2.1 3.9zM46.1 175.7l-.8 4.5zM47.2 171.4l-1.1 4.3zM48.6 167l-1.4 4.4zM50.4 162.9l-1.8 4.1zM158.7 162.1l1.8 4.2zM160.5 166.3l1.6 4.2zM162.1 170.5l1.1 4.4zM163.2 174.9l.9 4.4zM164.1 179.3l.5 4.5z"/>
<path d="M8.5 182.5h12zM44.7 189.1l.3 4.5zM44.9 184.7l-.2 4.4zM45 193.6l.6 4.5zM45.3 180.2l-.4 4.5zM45.6 198.1l.9 4.4zM164.3 195.6l-.7 4.5zM164.6 183.8l.2 4.5zM164.7 191.1l-.4 4.5zM164.8 188.3l-.1 2.8zM8.5 207.5h12zM46.5 202.5l1.2 4.3z"/>
<path d="M47.7 206.8l1.6 4.3zM49.3 211.1l1.8 4.1zM51.1 215.2l2.2 3.9zM53.3 219.1l2.4 3.8zM157.5 217l-2.3 3.8zM159.4 212.9l-1.9 4.1zM161.1 208.8l-1.7 4.1zM162.6 204.5l-1.5 4.3zM163.6 200.1l-1 4.4zM8.5 232.5h12zM55.7 222.9l2.8 3.6zM58.5 226.5l3 3.4z"/>
<path d="M61.5 229.9l3.2 3.1zM64.7 233l3.5 2.9zM68.2 235.9l3.7 2.6zM71.9 238.5l3.8 2.3zM136 239.5l3.7-2.4zM139.7 237.1l3.6-2.8zM143.3 234.3l3.3-3zM149.7 228l-3.1 3.3zM152.6 224.5l-2.9 3.5zM155.2 220.8l-2.6 3.7zM75.7 240.8l4.1 2zM79.8 242.8l4.1 1.8z"/>
<path d="M83.9 244.6l4.3 1.4zM88.2 246l4.3 1.1zM92.5 247.1l4.5 .7zM97 247.8l4.5 .4zM101.5 248.2l4.5 .1zM106 248.3l4.5-.3zM110.5 248l4.5-.6zM115 247.4l4.4-.9zM119.4 246.5l4.3-1.3zM123.7 245.2l4.2-1.5zM127.9 243.7l4.1-2zM132 241.7l4-2.2z"/>
<path d="M8.5 267.5h12zM20.5 277.5h185zM20.5 277.5v15zM27.5 277.5v15zM37.5 277.5v15zM60.5 277.5v15zM75.5 277.5v15zM85.5 277.5v15zM195.5 277.5v15zM8.5 292.5h12zM20.5 292.5h185zM20.5 287.5h7z"/>
<path d="M27.5 287.5h10zM37.5 287.5h23zM60.5 287.5h15zM75.5 287.5h10zM195.5 284.5h10z"/>
</g>
<g fill="none" stroke="#000" stroke-width=".21">
<path d="M.5 .5v297zM.5 .5h210zM210.5 .5v297zM134.7 119.5l-6 13.8zM134.7 119.5h22.8zM136.7 114.9l.4 .8zM136.8 114l-.1 .9zM137.1 115.7l.7 .7zM137.2 113.1l-.4 .9zM137.8 112.4l.8-.4zM137.8 112.4l-.6 .7zM137.8 116.4l.7 .4z"/>
<path d="M138.5 116.8l.9 .1zM138.6 112l.8-.1zM139.4 111.9l1 .3zM139.4 116.9l.9-.2zM140.3 116.7l.8-.5zM140.4 112.2l.7 .6zM141.1 112.8l.5 .7zM141.6 113.5l.1 1zM141.6 115.4l-.5 .8zM141.7 114.5l-.1 .9zM104.7 126.3v13.8zM126.2 137.7l.7-.3z"/>
<path d="M126.9 137.4l.4 .8zM128.7 133.3l-1.4 4.9zM128.7 133.3l-2.5 4.4zM128.7 133.3l-28.8 66zM64.8 152.3v108.5zM104.7 141.6v1.6zM104.7 144.7v13.8zM134.7 152.3h43.3zM175.3 157.3l.6-.5zM175.9 152.3l.7 5zM175.9 156.8l.7 .5zM175.9 152.3l-.6 5z"/>
<path d="M175.9 152.3v36zM104.7 160v1.5zM104.7 163v13.9zM104.7 178.4v1.5zM42.8 188.3h13.8zM58.1 188.3h1.5zM61.1 188.3h13.8zM76.5 188.3h1.5zM79.4 188.3h13.9zM94.8 188.3h1.6zM97.8 188.3h6.9zM104.7 188.3h7z"/>
<path d="M104.7 199.7v13.9zM104.7 196.8v1.4zM104.7 188.3v6.9zM104.7 181.4v6.9zM104.7 188.3v72.5zM113.2 188.3h1.4zM116.2 188.3h13.8zM131.5 188.3h1.5zM134.5 188.3h13.9zM134.7 188.3h43.3zM149.9 188.3h1.5zM152.9 188.3h13.8z"/>
<path d="M175.3 183.3l.6 5zM175.3 183.3l.6 .5zM175.3 193.3l.6-.5zM175.9 183.8l.7-.5zM175.9 188.3l.7 5zM175.9 192.8l.7 .5zM175.9 188.3l-.6 5zM175.9 188.3v36zM176.6 183.3l-.7 5zM104.7 218.1v13.9zM104.7 215.1v1.5zM175.3 219.3l.6 5z"/>
<path d="M175.3 219.3l.6 .5zM175.9 219.8l.7-.5zM176.6 219.3l-.7 5zM104.7 236.5v13.8zM104.7 233.4v1.5zM134.7 224.3v36.5zM134.7 224.3h43.3zM64.8 258.8l5-.7zM64.8 258.8l5 .7zM64.8 258.8h39.9zM69.3 258.8l.5 .7zM69.8 258.1l-.5 .7z"/>
<path d="M99.7 259.5l5-.7zM99.7 258.1l.5 .7zM99.7 258.1l5 .7zM100.2 258.8l-.5 .7zM104.7 248.3v12.5zM104.7 258.8l5-.7zM104.7 258.8l5 .7zM104.7 258.8h30zM109.2 258.8l.5 .7zM109.7 258.1l-.5 .7zM129.7 259.5l5-.7zM129.7 258.1l.5 .7z"/>
<path d="M129.7 258.1l5 .7zM130.2 258.8l-.5 .7zM.5 297.5h210zM20.5 282.5h65z"/>
</g>
<g fill="#000" stroke="#000" stroke-width=".21">
<path d="M128.4 133.9h.2zM128.4 134.2h.1zM128.3 134.4h.1zM128.3 134.5h.1zM128.2 134.5h.2zM128.2 134.6h.2zM128.1 134.7h.3zM128.1 134.8h.3zM128.1 134.9h.2zM128 135h.3zM128 135h.3zM127.9 135.1h.4zM127.9 135.2h.3zM127.8 135.3h.4zM127.8 135.4h.4zM127.8 135.5h.3zM127.8 135.6h.3zM127.8 135.6h.3zM127.7 135.7h.4zM127.7 135.8h.3zM127.6 135.9h.4zM127.6 136h.4zM127.5 136.1h.5zM127.5 136.1h.4zM127.5 136.2h.4zM127.4 136.3h.5zM127.4 136.4h.4zM127.3 136.5h.5zM127.3 136.6h.5zM127.3 136.7h.5zM127.3 136.7h.5zM127.3 136.8h.5zM127.2 136.9h.6zM127.2 137h.5zM127.1 137.1h.6zM127.1 137.2h.6zM127 137.2h.7zM127 137.3h.6zM126.9 137.4h.7zM127 137.5h.6zM127.1 137.6h.4zM127.1 137.7h.4zM127.2 137.8h.3zM127.2 137.8h.3zM127.3 137.9h.1zM127.3 138h.1z"/>
<path d="M128.3 134.1h.1zM128.2 134.3h.2zM128.1 134.4h.2zM128.1 134.5h.2zM128 134.5h.2zM128 134.6h.2zM127.9 134.7h.2zM127.8 134.8h.3zM127.8 134.9h.3zM127.8 135h.2zM127.8 135h.2zM127.7 135.1h.2zM127.7 135.2h.2zM127.6 135.3h.2zM127.5 135.4h.3zM127.5 135.5h.3zM127.4 135.6h.4zM127.4 135.6h.4zM127.3 135.7h.4zM127.3 135.8h.4zM127.3 135.9h.3zM127.2 136h.4zM127.2 136.1h.3zM127.1 136.1h.4zM127 136.2h.5zM127 136.3h.4zM126.9 136.4h.5zM126.9 136.5h.4zM126.8 136.6h.5zM126.8 136.7h.5zM126.7 136.7h.6zM126.7 136.8h.6zM126.7 136.9h.5zM126.6 137h.6zM126.6 137.1h.5zM126.5 137.2h.6zM126.4 137.2h.6zM126.4 137.3h.6zM126.3 137.4h.6zM126.3 137.5h.4zM126.2 137.6h.2z"/>
<path d="M175.8 153.6h.1zM175.8 153.7h.1zM175.8 153.8h.1zM175.8 153.8h.1zM175.8 153.9h.1zM175.8 154h.1zM175.8 154.1h.1zM175.8 154.2h.1zM175.7 154.3h.2zM175.7 154.3h.2zM175.7 154.4h.2zM175.7 154.5h.2zM175.7 154.6h.2zM175.7 154.7h.2zM175.7 154.8h.2zM175.6 154.9h.3zM175.6 154.9h.3zM175.6 155h.3zM175.6 155.1h.3zM175.6 155.2h.3zM175.6 155.3h.3zM175.6 155.4h.3zM175.5 155.4h.4zM175.5 155.5h.4zM175.5 155.6h.4zM175.5 155.7h.4zM175.5 155.8h.4zM175.5 155.9h.4zM175.5 156h.4zM175.5 156h.4zM175.4 156.1h.5zM175.4 156.2h.5zM175.4 156.3h.5zM175.4 156.4h.5zM175.4 156.5h.5zM175.4 156.5h.5zM175.4 156.6h.5zM175.3 156.7h.6zM175.3 156.8h.6zM175.3 156.9h.6zM175.3 157h.5zM175.3 157.1h.3zM175.3 157.1h.2z"/>
<path d="M175.9 153h.2zM175.9 153.1h.2zM175.9 153.2h.2zM175.9 153.2h.2zM175.9 153.3h.2zM175.9 153.4h.2zM175.9 153.5h.2zM175.9 153.6h.3zM175.9 153.7h.3zM175.9 153.8h.3zM175.9 153.8h.3zM175.9 153.9h.3zM175.9 154h.3zM175.9 154.1h.3zM175.9 154.2h.3zM175.9 154.3h.4zM175.9 154.3h.4zM175.9 154.4h.4zM175.9 154.5h.4zM175.9 154.6h.4zM175.9 154.7h.4zM175.9 154.8h.4zM175.9 154.9h.5zM175.9 154.9h.5zM175.9 155h.5zM175.9 155.1h.5zM175.9 155.2h.5zM175.9 155.3h.5zM175.9 155.4h.5zM175.9 155.4h.5zM175.9 155.5h.5zM175.9 155.6h.5zM175.9 155.7h.5zM175.9 155.8h.5zM175.9 155.9h.5zM175.9 156h.5zM175.9 156h.5zM175.9 156.1h.6zM175.9 156.2h.6zM175.9 156.3h.6zM175.9 156.4h.6zM175.9 156.5h.6zM175.9 156.5h.6zM175.9 156.6h.6zM175.9 156.7h.7zM175.9 156.8h.7zM176.1 156.9h.5zM176.2 157h.4zM176.3 157.1h.3zM176.4 157.1h.2z"/>
<path d="M175.3 183.5h.2zM175.3 183.6h.3zM175.3 183.6h.5zM175.3 183.7h.6zM175.3 183.8h.6zM175.3 183.9h.6zM175.4 184h.5zM175.4 184.1h.5zM175.4 184.1h.5zM175.4 184.2h.5zM175.4 184.3h.5zM175.4 184.4h.5zM175.4 184.5h.5zM175.5 184.6h.4zM175.5 184.7h.4zM175.5 184.7h.4zM175.5 184.8h.4zM175.5 184.9h.4zM175.5 185h.4zM175.5 185.1h.4zM175.5 185.2h.4zM175.6 185.3h.3zM175.6 185.3h.3zM175.6 185.4h.3zM175.6 185.5h.3zM175.6 185.6h.3zM175.6 185.7h.3zM175.6 185.8h.3zM175.7 185.8h.2zM175.7 185.9h.2zM175.7 186h.2zM175.7 186.1h.2zM175.7 186.2h.2zM175.7 186.3h.2zM175.7 186.4h.2zM175.8 186.4h.1zM175.8 186.5h.1zM175.8 186.6h.1zM175.8 186.7h.1zM175.8 186.8h.1zM175.8 186.9h.1zM175.8 186.9h.1zM175.8 187h.1z"/>
<path d="M175.8 189.6h.1zM175.8 189.7h.1zM175.8 189.7h.1zM175.8 189.8h.1zM175.8 189.9h.1zM175.8 190h.1zM175.8 190.1h.1zM175.8 190.2h.1zM175.7 190.2h.2zM175.7 190.3h.2zM175.7 190.4h.2zM175.7 190.5h.2zM175.7 190.6h.2zM175.7 190.7h.2zM175.7 190.8h.2zM175.6 190.8h.3zM175.6 190.9h.3zM175.6 191h.3zM175.6 191.1h.3zM175.6 191.2h.3zM175.6 191.3h.3zM175.6 191.3h.3zM175.5 191.4h.4zM175.5 191.5h.4zM175.5 191.6h.4zM175.5 191.7h.4zM175.5 191.8h.4zM175.5 191.9h.4zM175.5 191.9h.4zM175.5 192h.4zM175.4 192.1h.5zM175.4 192.2h.5zM175.4 192.3h.5zM175.4 192.4h.5zM175.4 192.4h.5zM175.4 192.5h.5zM175.4 192.6h.5zM175.3 192.7h.6zM175.3 192.8h.6zM175.3 192.9h.6zM175.3 193h.5zM175.3 193h.3zM175.3 193.1h.2z"/>
<path d="M175.9 189h.2zM175.9 189.1h.2zM175.9 189.1h.2zM175.9 189.2h.2zM175.9 189.3h.2zM175.9 189.4h.2zM175.9 189.5h.2zM175.9 189.6h.3zM175.9 189.7h.3zM175.9 189.7h.3zM175.9 189.8h.3zM175.9 189.9h.3zM175.9 190h.3zM175.9 190.1h.3zM175.9 190.2h.3zM175.9 190.2h.4zM175.9 190.3h.4zM175.9 190.4h.4zM175.9 190.5h.4zM175.9 190.6h.4zM175.9 190.7h.4zM175.9 190.8h.4zM175.9 190.8h.5zM175.9 190.9h.5zM175.9 191h.5zM175.9 191.1h.5zM175.9 191.2h.5zM175.9 191.3h.5zM175.9 191.3h.5zM175.9 191.4h.5zM175.9 191.5h.5zM175.9 191.6h.5zM175.9 191.7h.5zM175.9 191.8h.5zM175.9 191.9h.5zM175.9 191.9h.5zM175.9 192h.5zM175.9 192.1h.6zM175.9 192.2h.6zM175.9 192.3h.6zM175.9 192.4h.6zM175.9 192.4h.6zM175.9 192.5h.6zM175.9 192.6h.6zM175.9 192.7h.7zM175.9 192.8h.7zM176.1 192.9h.5zM176.2 193h.4zM176.3 193h.3zM176.4 193.1h.2z"/>
<path d="M176.4 183.5h.2zM176.3 183.6h.3zM176.2 183.6h.4zM176.1 183.7h.5zM175.9 183.8h.7zM175.9 183.9h.7zM175.9 184h.6zM175.9 184.1h.6zM175.9 184.1h.6zM175.9 184.2h.6zM175.9 184.3h.6zM175.9 184.4h.6zM175.9 184.5h.6zM175.9 184.6h.5zM175.9 184.7h.5zM175.9 184.7h.5zM175.9 184.8h.5zM175.9 184.9h.5zM175.9 185h.5zM175.9 185.1h.5zM175.9 185.2h.5zM175.9 185.3h.5zM175.9 185.3h.5zM175.9 185.4h.5zM175.9 185.5h.5zM175.9 185.6h.5zM175.9 185.7h.5zM175.9 185.8h.5zM175.9 185.8h.4zM175.9 185.9h.4zM175.9 186h.4zM175.9 186.1h.4zM175.9 186.2h.4zM175.9 186.3h.4zM175.9 186.4h.4zM175.9 186.4h.3zM175.9 186.5h.3zM175.9 186.6h.3zM175.9 186.7h.3zM175.9 186.8h.3zM175.9 186.9h.3zM175.9 186.9h.3zM175.9 187h.3zM175.9 187.1h.2zM175.9 187.2h.2zM175.9 187.3h.2zM175.9 187.4h.2zM175.9 187.5h.2zM175.9 187.5h.2zM175.9 187.6h.2z"/>
<path d="M175.3 219.5h.2zM175.3 219.5h.3zM175.3 219.6h.5zM175.3 219.7h.6zM175.3 219.8h.6zM175.3 219.9h.6zM175.4 220h.5zM175.4 220h.5zM175.4 220.1h.5zM175.4 220.2h.5zM175.4 220.3h.5zM175.4 220.4h.5zM175.4 220.5h.5zM175.5 220.6h.4zM175.5 220.6h.4zM175.5 220.7h.4zM175.5 220.8h.4zM175.5 220.9h.4zM175.5 221h.4zM175.5 221.1h.4zM175.5 221.1h.4zM175.6 221.2h.3zM175.6 221.3h.3zM175.6 221.4h.3zM175.6 221.5h.3zM175.6 221.6h.3zM175.6 221.7h.3zM175.6 221.7h.3zM175.7 221.8h.2zM175.7 221.9h.2zM175.7 222h.2zM175.7 222.1h.2zM175.7 222.2h.2zM175.7 222.2h.2zM175.7 222.3h.2zM175.8 222.4h.1zM175.8 222.5h.1zM175.8 222.6h.1zM175.8 222.7h.1zM175.8 222.8h.1zM175.8 222.8h.1zM175.8 222.9h.1zM175.8 223h.1z"/>
<path d="M176.4 219.5h.2zM176.3 219.5h.3zM176.2 219.6h.4zM176.1 219.7h.5zM175.9 219.8h.7zM175.9 219.9h.7zM175.9 220h.6zM175.9 220h.6zM175.9 220.1h.6zM175.9 220.2h.6zM175.9 220.3h.6zM175.9 220.4h.6zM175.9 220.5h.6zM175.9 220.6h.5zM175.9 220.6h.5zM175.9 220.7h.5zM175.9 220.8h.5zM175.9 220.9h.5zM175.9 221h.5zM175.9 221.1h.5zM175.9 221.1h.5zM175.9 221.2h.5zM175.9 221.3h.5zM175.9 221.4h.5zM175.9 221.5h.5zM175.9 221.6h.5zM175.9 221.7h.5zM175.9 221.7h.5zM175.9 221.8h.4zM175.9 221.9h.4zM175.9 222h.4zM175.9 222.1h.4zM175.9 222.2h.4zM175.9 222.2h.4zM175.9 222.3h.4zM175.9 222.4h.3zM175.9 222.5h.3zM175.9 222.6h.3zM175.9 222.7h.3zM175.9 222.8h.3zM175.9 222.8h.3zM175.9 222.9h.3zM175.9 223h.3zM175.9 223.1h.2zM175.9 223.2h.2zM175.9 223.3h.2zM175.9 223.4h.2zM175.9 223.4h.2zM175.9 223.5h.2zM175.9 223.6h.2z"/>
<path d="M64.8 258.8h4.5zM65.4 258.9h3.9zM66 259h3.4zM66.7 259.1h2.8zM67.3 259.2h2.2zM67.9 259.2h1.7zM68.6 259.3h1.1zM69.2 259.4h.6z"/>
<path d="M69.2 258.2h.6zM68.6 258.3h1.1zM67.9 258.4h1.7zM67.3 258.5h2.2zM66.7 258.6h2.8zM66 258.7h3.4zM65.4 258.7h3.9z"/>
<path d="M99.8 258.2h.6zM99.9 258.3h1.1zM100 258.4h1.7zM100 258.5h2.3zM100.1 258.6h2.8zM100.2 258.7h3.3zM100.2 258.7h3.9z"/>
<path d="M100.2 258.8h4.5zM100.2 258.9h3.9zM100.2 259h3.3zM100.1 259.1h2.8zM100 259.2h2.3zM100 259.2h1.7zM99.9 259.3h1.1zM99.8 259.4h.6z"/>
<path d="M104.7 258.8h4.5zM105.4 258.9h3.9zM106 259h3.4zM106.7 259.1h2.8zM107.3 259.2h2.2zM107.9 259.2h1.7zM108.5 259.3h1.1zM109.1 259.4h.6z"/>
<path d="M109.1 258.2h.6zM108.5 258.3h1.1zM107.9 258.4h1.7zM107.3 258.5h2.2zM106.7 258.6h2.8zM106 258.7h3.4zM105.4 258.7h3.9z"/>
<path d="M129.8 258.2h.6zM129.9 258.3h1.1zM130 258.4h1.7zM130 258.5h2.2zM130 258.6h2.8zM130.1 258.7h3.4zM130.2 258.7h3.9z"/>
<path d="M130.2 258.8h4.5zM130.2 258.9h3.9zM130.1 259h3.4zM130 259.1h2.8zM130 259.2h2.2zM130 259.2h1.7zM129.9 259.3h1.1zM129.8 259.4h.6z"/>
</g>
<text font-size="10.9" x="121.6" y="288.5">Задание 4</text>
<text font-size="8.5" x="143.9" y="117">Ç120</text>
<g font-size="7.8">
<text x="55.8" y="14.7">Задание на лабораторную работу №1</text>
<text x="26.4" y="21.8">1 Выполнить комплексный чертеж тела вращения с вырезом.</text>
<text x="76.2" y="36">Контрольные вопросы</text>
<text x="26.4" y="43.1">1 Способы задания поверхностей.</text>
<text x="26.4" y="50.2">2 Гранные поверхности.</text>
<text x="26.4" y="57.4">3 Построение точки, принадлежащей поверхности.</text>
<text x="26.4" y="64.5">4 Сечение многогранника плоскостью.</text>
<text x="49.6" y="78.7">Пример задания к лабораторной работе 3</text>
<text x="173.4" y="171.4" transform="rotate(-90 173.4 171.4)">6</text>
<text x="173.4" y="174.2" transform="rotate(-90 173.4 174.2)">3</text>
<text x="173.4" y="207.4" transform="rotate(-90 173.4 207.4)">6</text>
<text x="173.4" y="210.2" transform="rotate(-90 173.4 210.2)">3</text>
<text x="80.7" y="256.3">40</text>
<text x="115.9" y="256.3">30</text>
</g>
<g font-size="5.4">
<text x="12.8" y="176.7" transform="rotate(-90 12.8 176.7)">Подп. и дата</text>
<text x="12.8" y="205.8" transform="rotate(-90 12.8 205.8)">Инв. № дубл.</text>
<text x="12.8" y="231.6" transform="rotate(-90 12.8 231.6)">Взам. инв. №</text>
<text x="12.8" y="261.7" transform="rotate(-90 12.8 261.7)">Подп. и дата</text>
<text x="12.8" y="290.8" transform="rotate(-90 12.8 290.8)">Инв. № подл.</text>
<text x="41.2" y="291.8">№ докум.</text>
<text x="63.6" y="291.8">Подп.</text>
<text x="198.8" y="290.3">2</text>
<text x="96" y="296.8">Копировал</text>
<text x="166" y="296.8">Формат</text>
<text x="186" y="296.8">A4</text>
</g>
<g font-size="5.3">
<text x="196.1" y="282.8">Лист</text>
<text x="21.1" y="291.8">Изм.</text>
<text x="28.1" y="291.8">Лист</text>
<text x="76.1" y="291.8">Дата</text>
</g>
</svg>
